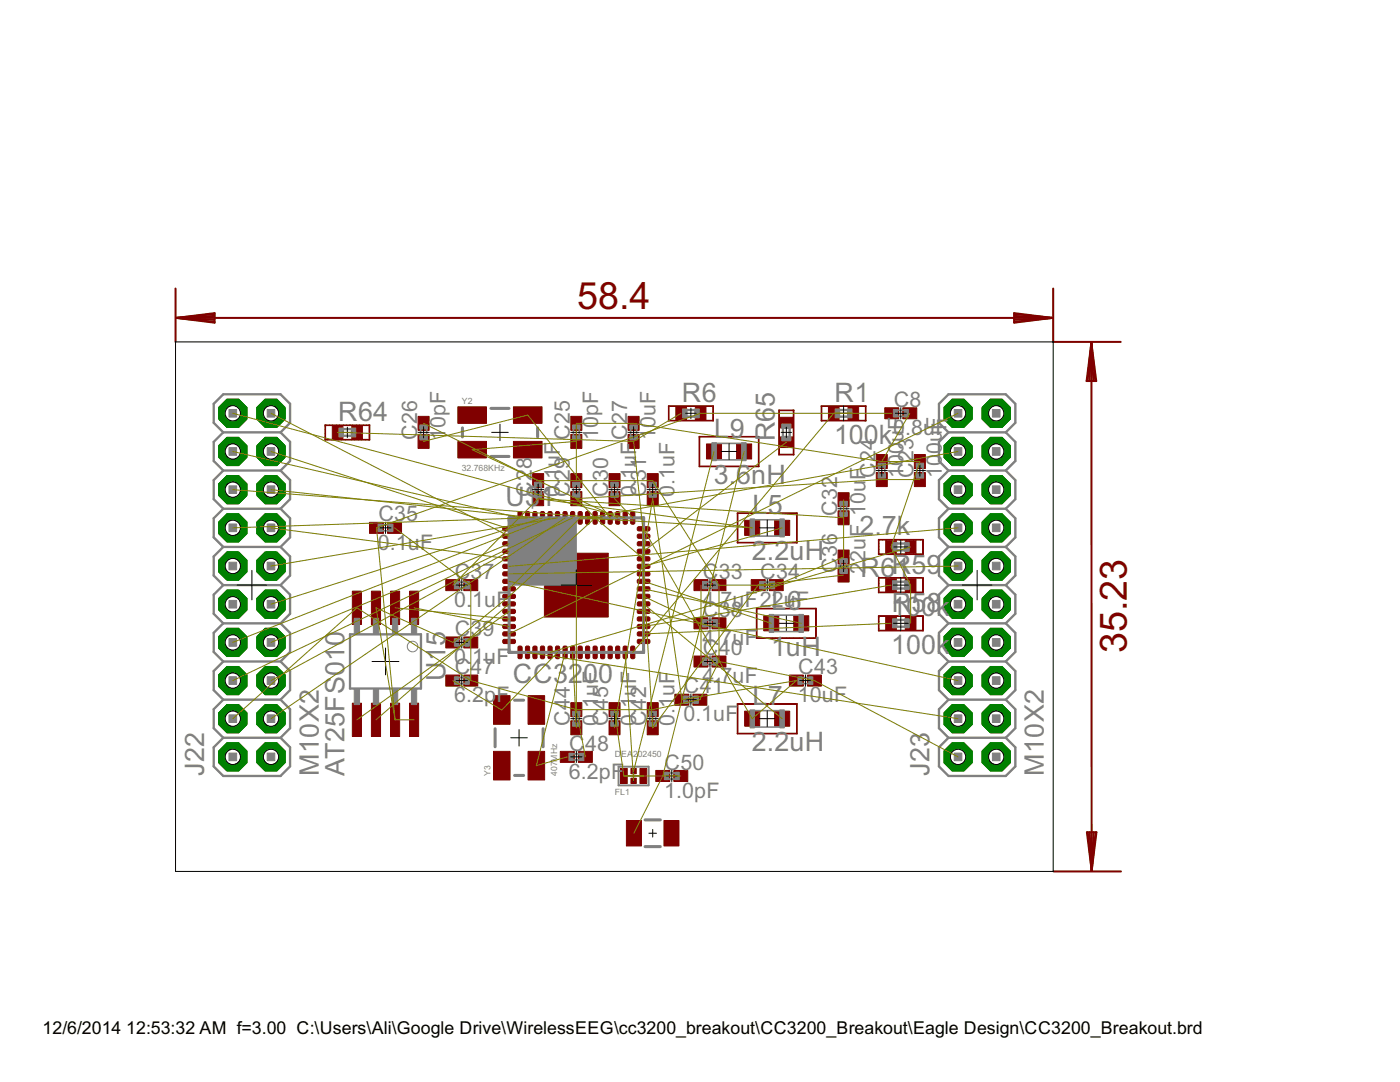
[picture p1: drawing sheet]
<svg xmlns="http://www.w3.org/2000/svg" width="279mm" height="216mm" viewBox="0 0 279 216" stroke-linecap="round" stroke-linejoin="round" font-family="sans-serif">
<circle cx="54.1" cy="151" r="3" fill="#008000" stroke="#008000" stroke-width=".2"/>
<circle cx="54.1" cy="151" r="1.52" fill="#fff" stroke="#000" stroke-width=".2"/>
<circle cx="46.5" cy="151" r="3" fill="#008000" stroke="#008000" stroke-width=".2"/>
<circle cx="46.5" cy="151" r="1.52" fill="#fff" stroke="#000" stroke-width=".2"/>
<circle cx="54.1" cy="143.4" r="3" fill="#008000" stroke="#008000" stroke-width=".2"/>
<circle cx="54.1" cy="143.4" r="1.52" fill="#fff" stroke="#000" stroke-width=".2"/>
<circle cx="46.5" cy="143.4" r="3" fill="#008000" stroke="#008000" stroke-width=".2"/>
<circle cx="46.5" cy="143.4" r="1.52" fill="#fff" stroke="#000" stroke-width=".2"/>
<circle cx="54.1" cy="135.8" r="3" fill="#008000" stroke="#008000" stroke-width=".2"/>
<circle cx="54.1" cy="135.8" r="1.52" fill="#fff" stroke="#000" stroke-width=".2"/>
<circle cx="46.5" cy="135.8" r="3" fill="#008000" stroke="#008000" stroke-width=".2"/>
<circle cx="46.5" cy="135.8" r="1.52" fill="#fff" stroke="#000" stroke-width=".2"/>
<circle cx="54.1" cy="128.2" r="3" fill="#008000" stroke="#008000" stroke-width=".2"/>
<circle cx="54.1" cy="128.2" r="1.52" fill="#fff" stroke="#000" stroke-width=".2"/>
<circle cx="46.5" cy="128.2" r="3" fill="#008000" stroke="#008000" stroke-width=".2"/>
<circle cx="46.5" cy="128.2" r="1.52" fill="#fff" stroke="#000" stroke-width=".2"/>
<circle cx="54.1" cy="120.6" r="3" fill="#008000" stroke="#008000" stroke-width=".2"/>
<circle cx="54.1" cy="120.6" r="1.52" fill="#fff" stroke="#000" stroke-width=".2"/>
<circle cx="46.5" cy="120.6" r="3" fill="#008000" stroke="#008000" stroke-width=".2"/>
<circle cx="46.5" cy="120.6" r="1.52" fill="#fff" stroke="#000" stroke-width=".2"/>
<circle cx="54.1" cy="112.9" r="3" fill="#008000" stroke="#008000" stroke-width=".2"/>
<circle cx="54.1" cy="112.9" r="1.52" fill="#fff" stroke="#000" stroke-width=".2"/>
<circle cx="46.5" cy="112.9" r="3" fill="#008000" stroke="#008000" stroke-width=".2"/>
<circle cx="46.5" cy="112.9" r="1.52" fill="#fff" stroke="#000" stroke-width=".2"/>
<circle cx="54.1" cy="105.3" r="3" fill="#008000" stroke="#008000" stroke-width=".2"/>
<circle cx="54.1" cy="105.3" r="1.52" fill="#fff" stroke="#000" stroke-width=".2"/>
<circle cx="46.5" cy="105.3" r="3" fill="#008000" stroke="#008000" stroke-width=".2"/>
<circle cx="46.5" cy="105.3" r="1.52" fill="#fff" stroke="#000" stroke-width=".2"/>
<circle cx="54.1" cy="97.7" r="3" fill="#008000" stroke="#008000" stroke-width=".2"/>
<circle cx="54.1" cy="97.7" r="1.52" fill="#fff" stroke="#000" stroke-width=".2"/>
<circle cx="46.5" cy="97.7" r="3" fill="#008000" stroke="#008000" stroke-width=".2"/>
<circle cx="46.5" cy="97.7" r="1.52" fill="#fff" stroke="#000" stroke-width=".2"/>
<circle cx="54.1" cy="90.1" r="3" fill="#008000" stroke="#008000" stroke-width=".2"/>
<circle cx="54.1" cy="90.1" r="1.52" fill="#fff" stroke="#000" stroke-width=".2"/>
<circle cx="46.5" cy="90.1" r="3" fill="#008000" stroke="#008000" stroke-width=".2"/>
<circle cx="46.5" cy="90.1" r="1.52" fill="#fff" stroke="#000" stroke-width=".2"/>
<circle cx="54.1" cy="82.5" r="3" fill="#008000" stroke="#008000" stroke-width=".2"/>
<circle cx="54.1" cy="82.5" r="1.52" fill="#fff" stroke="#000" stroke-width=".2"/>
<circle cx="46.5" cy="82.5" r="3" fill="#008000" stroke="#008000" stroke-width=".2"/>
<circle cx="46.5" cy="82.5" r="1.52" fill="#fff" stroke="#000" stroke-width=".2"/>
<circle cx="198.8" cy="151" r="3" fill="#008000" stroke="#008000" stroke-width=".2"/>
<circle cx="198.8" cy="151" r="1.52" fill="#fff" stroke="#000" stroke-width=".2"/>
<circle cx="191.2" cy="151" r="3" fill="#008000" stroke="#008000" stroke-width=".2"/>
<circle cx="191.2" cy="151" r="1.52" fill="#fff" stroke="#000" stroke-width=".2"/>
<circle cx="198.8" cy="143.4" r="3" fill="#008000" stroke="#008000" stroke-width=".2"/>
<circle cx="198.8" cy="143.4" r="1.52" fill="#fff" stroke="#000" stroke-width=".2"/>
<circle cx="191.2" cy="143.4" r="3" fill="#008000" stroke="#008000" stroke-width=".2"/>
<circle cx="191.2" cy="143.4" r="1.52" fill="#fff" stroke="#000" stroke-width=".2"/>
<circle cx="198.8" cy="135.8" r="3" fill="#008000" stroke="#008000" stroke-width=".2"/>
<circle cx="198.8" cy="135.8" r="1.52" fill="#fff" stroke="#000" stroke-width=".2"/>
<circle cx="191.2" cy="135.8" r="3" fill="#008000" stroke="#008000" stroke-width=".2"/>
<circle cx="191.2" cy="135.8" r="1.52" fill="#fff" stroke="#000" stroke-width=".2"/>
<circle cx="198.8" cy="128.2" r="3" fill="#008000" stroke="#008000" stroke-width=".2"/>
<circle cx="198.8" cy="128.2" r="1.52" fill="#fff" stroke="#000" stroke-width=".2"/>
<circle cx="191.2" cy="128.2" r="3" fill="#008000" stroke="#008000" stroke-width=".2"/>
<circle cx="191.2" cy="128.2" r="1.52" fill="#fff" stroke="#000" stroke-width=".2"/>
<circle cx="198.8" cy="120.6" r="3" fill="#008000" stroke="#008000" stroke-width=".2"/>
<circle cx="198.8" cy="120.6" r="1.52" fill="#fff" stroke="#000" stroke-width=".2"/>
<circle cx="191.2" cy="120.6" r="3" fill="#008000" stroke="#008000" stroke-width=".2"/>
<circle cx="191.2" cy="120.6" r="1.52" fill="#fff" stroke="#000" stroke-width=".2"/>
<circle cx="198.8" cy="112.9" r="3" fill="#008000" stroke="#008000" stroke-width=".2"/>
<circle cx="198.8" cy="112.9" r="1.52" fill="#fff" stroke="#000" stroke-width=".2"/>
<circle cx="191.2" cy="112.9" r="3" fill="#008000" stroke="#008000" stroke-width=".2"/>
<circle cx="191.2" cy="112.9" r="1.52" fill="#fff" stroke="#000" stroke-width=".2"/>
<circle cx="198.8" cy="105.3" r="3" fill="#008000" stroke="#008000" stroke-width=".2"/>
<circle cx="198.8" cy="105.3" r="1.52" fill="#fff" stroke="#000" stroke-width=".2"/>
<circle cx="191.2" cy="105.3" r="3" fill="#008000" stroke="#008000" stroke-width=".2"/>
<circle cx="191.2" cy="105.3" r="1.52" fill="#fff" stroke="#000" stroke-width=".2"/>
<circle cx="198.8" cy="97.7" r="3" fill="#008000" stroke="#008000" stroke-width=".2"/>
<circle cx="198.8" cy="97.7" r="1.52" fill="#fff" stroke="#000" stroke-width=".2"/>
<circle cx="191.2" cy="97.7" r="3" fill="#008000" stroke="#008000" stroke-width=".2"/>
<circle cx="191.2" cy="97.7" r="1.52" fill="#fff" stroke="#000" stroke-width=".2"/>
<circle cx="198.8" cy="90.1" r="3" fill="#008000" stroke="#008000" stroke-width=".2"/>
<circle cx="198.8" cy="90.1" r="1.52" fill="#fff" stroke="#000" stroke-width=".2"/>
<circle cx="191.2" cy="90.1" r="3" fill="#008000" stroke="#008000" stroke-width=".2"/>
<circle cx="191.2" cy="90.1" r="1.52" fill="#fff" stroke="#000" stroke-width=".2"/>
<circle cx="198.8" cy="82.5" r="3" fill="#008000" stroke="#008000" stroke-width=".2"/>
<circle cx="198.8" cy="82.5" r="1.52" fill="#fff" stroke="#000" stroke-width=".2"/>
<circle cx="191.2" cy="82.5" r="3" fill="#008000" stroke="#008000" stroke-width=".2"/>
<circle cx="191.2" cy="82.5" r="1.52" fill="#fff" stroke="#000" stroke-width=".2"/>
<g fill="none" stroke="#800000" stroke-width=".4">
<path d="M35 57.6v10.6M210.2 57.6v10.6h13.5M35.2 63.4h174.8M35.2 63.4l7.6-.9v1.9zM35.2 63.4l7.6 .4M35.2 63.4l7.6 .8M42.8 63l-7.6 .4M42.8 62.7l-7.6 .7M202.4 62.5l7.6 .9-7.6 1zM202.4 63l7.6 .4M202.4 62.7l7.6 .7M210 63.4l-7.6 .4"/>
<path d="M210 63.4l-7.6 .8M217.8 68.4l.1 105.3M217.8 68.4l1 7.6h-1.9zM217.8 68.4l.4 7.6M217.8 68.4l-.4 7.6M217.8 68.4l.8 7.6M217.8 68.4l-.8 7.6M210.2 173.9h13.5M216.9 166.1h1.9l-.9 7.6zM217.1 166.1l.8 7.6M217.5 166.1l.4 7.6M218.2 166.1l-.3 7.6"/>
<path d="M218.7 166.1l-.8 7.6"/>
</g>
<g fill="#800000" stroke="#800000" stroke-width=".2">
<path d="M123.8 153.3h1.4v3h-1.4z"/>
<path d="M125.9 153.3h1.1v1.1h-1.1z"/>
<path d="M125.9 155.3h1.1v1h-1.1z"/>
<path d="M127.7 153.3h1.4v3h-1.4z"/>
<path d="M138.5 130.9h2.8v2.2h-2.8z"/>
<path d="M142.1 130.9h2.8v2.2h-2.8z"/>
<path d="M134.7 138.5h2.8v2.2h-2.8z"/>
<path d="M138.3 138.5h2.8v2.2h-2.8z"/>
<path d="M129.2 98.1h2.2v2.8h-2.2z"/>
<path d="M129.2 94.5h2.2v2.8h-2.2z"/>
<path d="M73.7 104.2h2.8v2.2h-2.8z"/>
<path d="M77.3 104.2h2.8v2.2h-2.8z"/>
<path d="M157.5 134.7h2.8v2.2h-2.8z"/>
<path d="M161.1 134.7h2.8v2.2h-2.8z"/>
<path d="M121.5 143.8h2.2v2.8h-2.2z"/>
<path d="M121.5 140.2h2.2v2.8h-2.2z"/>
<path d="M149.9 115.7h2.8v2.2h-2.8z"/>
<path d="M153.5 115.7h2.8v2.2h-2.8z"/>
<path d="M167.3 113.3h2.2v2.8h-2.2z"/>
<path d="M167.3 109.7h2.2v2.8h-2.2z"/>
<path d="M129.2 143.8h2.2v2.8h-2.2z"/>
<path d="M129.2 140.2h2.2v2.8h-2.2z"/>
<path d="M167.3 101.9h2.2v2.8h-2.2z"/>
<path d="M167.3 98.3h2.2v2.8h-2.2z"/>
<path d="M89 115.7h2.8v2.2h-2.8z"/>
<path d="M92.6 115.7h2.8v2.2h-2.8z"/>
<path d="M138.5 123.3h2.8v2.2h-2.8z"/>
<path d="M142.1 123.3h2.8v2.2h-2.8z"/>
<path d="M106.3 98.1h2.2v2.8h-2.2z"/>
<path d="M106.3 94.5h2.2v2.8h-2.2z"/>
<path d="M125.3 86.7h2.3v2.8h-2.3z"/>
<path d="M125.3 83.1h2.3v2.8h-2.3z"/>
<path d="M113.9 143.8h2.2v2.8h-2.2z"/>
<path d="M113.9 140.2h2.2v2.8h-2.2z"/>
<path d="M121.5 98.1h2.2v2.8h-2.2z"/>
<path d="M121.5 94.5h2.2v2.8h-2.2z"/>
<path d="M83.4 86.7h2.2v2.8h-2.2z"/>
<path d="M83.4 83.1h2.2v2.8h-2.2z"/>
<path d="M113.9 86.7h2.2v2.8h-2.2z"/>
<path d="M113.9 83.1h2.2v2.8h-2.2z"/>
<path d="M89 134.7h2.8v2.2h-2.8z"/>
<path d="M92.6 134.7h2.8v2.2h-2.8z"/>
<path d="M111.8 149.9h2.8v2.2h-2.8z"/>
<path d="M115.4 149.9h2.8v2.2h-2.8z"/>
<path d="M138.5 115.7h2.8v2.2h-2.8z"/>
<path d="M142.1 115.7h2.8v2.2h-2.8z"/>
<path d="M113.9 98.1h2.2v2.8h-2.2z"/>
<path d="M113.9 94.5h2.2v2.8h-2.2z"/>
<path d="M89 127.1h2.8v2.2h-2.8z"/>
<path d="M92.6 127.1h2.8v2.2h-2.8z"/>
<path d="M182.5 94.3h2.2v2.8h-2.2z"/>
<path d="M182.5 90.7h2.2v2.8h-2.2z"/>
<path d="M174.9 94.3h2.2v2.8h-2.2z"/>
<path d="M174.9 90.7h2.2v2.8h-2.2z"/>
<path d="M176.6 81.4h2.8v2.2h-2.8z"/>
<path d="M180.2 81.4h2.8v2.2h-2.8z"/>
<path d="M130.9 153.7h2.8v2.2h-2.8z"/>
<path d="M134.5 153.7h2.8v2.2h-2.8z"/>
<path d="M148.6 141.9h3v3h-3z"/>
<path d="M154.6 141.9h3v3h-3z"/>
<path d="M152.4 122.9h3v3h-3z"/>
<path d="M158.4 122.9h3v3h-3z"/>
<path d="M148.6 103.8h3v3h-3z"/>
<path d="M154.6 103.8h3v3h-3z"/>
<path d="M141 88.6h3v3h-3z"/>
<path d="M147 88.6h3v3h-3z"/>
<path d="M165.3 81.1h2.1v2.7h-2.1z"/>
<path d="M169.2 81.1h2.2v2.7h-2.2z"/>
<path d="M180.7 107.8h2.1v2.7h-2.1z"/>
<path d="M176.8 107.8h2.1v2.7h-2.1z"/>
<path d="M66.3 84.9h2.1v2.7h-2.1z"/>
<path d="M70.2 84.9h2.1v2.7h-2.1z"/>
<path d="M134.9 81.1h2.1v2.7h-2.1z"/>
<path d="M138.8 81.1h2.1v2.7h-2.1z"/>
<path d="M155.6 87.2h2.7v2.1h-2.7z"/>
<path d="M155.6 83.3h2.7v2.1h-2.7z"/>
<path d="M176.8 123h2.1v2.7h-2.1z"/>
<path d="M180.7 123h2.1v2.7h-2.1z"/>
<path d="M176.8 115.4h2.1v2.7h-2.1z"/>
<path d="M180.7 115.4h2.1v2.7h-2.1z"/>
<path d="M108.6 110.4h12.8v12.7h-12.8z"/>
<path d="M81.7 118h1.8v6.6h-1.8z"/>
<path d="M81.7 140.3h1.8v6.7h-1.8z"/>
<path d="M77.9 118h1.9v6.6h-1.9z"/>
<path d="M74.1 118h1.8v6.6h-1.8z"/>
<path d="M77.9 140.3h1.9v6.7h-1.9z"/>
<path d="M74.1 140.3h1.8v6.7h-1.8z"/>
<path d="M70.3 118h1.8v6.6h-1.8z"/>
<path d="M70.3 140.3h1.8v6.7h-1.8z"/>
<path d="M125 163.7h3v5.1h-3z"/>
<path d="M132.5 163.7h3v5.1h-3z"/>
<path d="M91.4 88.1h5.7v3.3h-5.7z"/>
<path d="M102.5 81.2h5.7v3.3h-5.7z"/>
<path d="M91.4 81.2h5.7v3.3h-5.7z"/>
<path d="M102.5 88.1h5.7v3.3h-5.7z"/>
<path d="M105.4 149.9h3.3v5.7h-3.3z"/>
<path d="M98.5 138.8h3.3v5.7h-3.3z"/>
<path d="M98.5 149.9h3.3v5.7h-3.3z"/>
<path d="M105.4 138.8h3.3v5.7h-3.3z"/>
</g>
<g fill="#800000" stroke="#800000" stroke-width=".2">
<path d="M100.5 105.1h2.1a.44 .44 0 0 1 .3 .4 .44 .44 0 0 1-.3 .4h-2a.47 .47 0 0 1-.1-.8z" fill-rule="evenodd"/>
<path d="M100.5 106.6h2.1a.44 .44 0 0 1 .3 .4 .44 .44 0 0 1-.3 .4h-2a.47 .47 0 0 1-.1-.8z" fill-rule="evenodd"/>
<path d="M100.5 108.1h2.1a.44 .44 0 0 1 .3 .4 .44 .44 0 0 1-.3 .4h-2a.47 .47 0 0 1-.1-.8z" fill-rule="evenodd"/>
<path d="M100.5 109.6h2.1a.44 .44 0 0 1 .3 .4 .44 .44 0 0 1-.3 .4h-2a.47 .47 0 0 1-.1-.8z" fill-rule="evenodd"/>
<path d="M100.5 111.1h2.1a.44 .44 0 0 1 .3 .4 .44 .44 0 0 1-.3 .4h-2a.47 .47 0 0 1-.1-.8z" fill-rule="evenodd"/>
<path d="M100.5 112.6h2.1a.44 .44 0 0 1 .3 .4 .44 .44 0 0 1-.3 .4h-2a.47 .47 0 0 1-.1-.8z" fill-rule="evenodd"/>
<path d="M100.5 114.1h2.1a.44 .44 0 0 1 .3 .4 .44 .44 0 0 1-.3 .4h-2a.47 .47 0 0 1-.1-.8z" fill-rule="evenodd"/>
<path d="M100.5 115.6h2.1a.44 .44 0 0 1 .3 .4 .44 .44 0 0 1-.3 .4h-2a.47 .47 0 0 1-.1-.8z" fill-rule="evenodd"/>
<path d="M100.5 117.1h2.1a.44 .44 0 0 1 .3 .4 .44 .44 0 0 1-.3 .4h-2a.47 .47 0 0 1-.1-.8z" fill-rule="evenodd"/>
<path d="M100.5 118.6h2.1a.44 .44 0 0 1 .3 .4 .44 .44 0 0 1-.3 .4h-2a.47 .47 0 0 1-.1-.8z" fill-rule="evenodd"/>
<path d="M100.5 120.1h2.1a.44 .44 0 0 1 .3 .4 .44 .44 0 0 1-.3 .4h-2a.47 .47 0 0 1-.1-.8z" fill-rule="evenodd"/>
<path d="M100.5 121.6h2.1a.44 .44 0 0 1 .3 .4 .44 .44 0 0 1-.3 .4h-2a.47 .47 0 0 1-.1-.8z" fill-rule="evenodd"/>
<path d="M100.5 123.1h2.1a.44 .44 0 0 1 .3 .4 .44 .44 0 0 1-.3 .4h-2a.47 .47 0 0 1-.1-.8z" fill-rule="evenodd"/>
<path d="M100.5 124.6h2.1a.44 .44 0 0 1 .3 .4 .44 .44 0 0 1-.3 .4h-2a.47 .47 0 0 1-.1-.8z" fill-rule="evenodd"/>
<path d="M100.5 126.1h2.1a.44 .44 0 0 1 .3 .4 .44 .44 0 0 1-.3 .4h-2a.47 .47 0 0 1-.1-.8z" fill-rule="evenodd"/>
<path d="M100.5 127.6h2.1a.44 .44 0 0 1 .3 .4 .44 .44 0 0 1-.3 .4h-2a.47 .47 0 0 1-.1-.8z" fill-rule="evenodd"/>
<path d="M103.4 129.1l.3-.2a.38 .38 0 0 1 .5 .3v1.9a.44 .44 0 0 1-.4 .4 .44 .44 0 0 1-.4-.4z" fill-rule="evenodd"/>
<path d="M104.9 129.1l.3-.2a.38 .38 0 0 1 .5 .3v1.9a.44 .44 0 0 1-.4 .4 .44 .44 0 0 1-.4-.4z" fill-rule="evenodd"/>
<path d="M106.4 129.1l.3-.2a.38 .38 0 0 1 .5 .3v1.9a.44 .44 0 0 1-.4 .4 .44 .44 0 0 1-.5-.4z" fill-rule="evenodd"/>
<path d="M107.9 129.1l.3-.2a.38 .38 0 0 1 .5 .3v1.9a.44 .44 0 0 1-.4 .4 .44 .44 0 0 1-.5-.4z" fill-rule="evenodd"/>
<path d="M109.4 129.1l.3-.2a.38 .38 0 0 1 .5 .3v1.9a.44 .44 0 0 1-.4 .4 .44 .44 0 0 1-.5-.4z" fill-rule="evenodd"/>
<path d="M110.9 129.1l.3-.2a.38 .38 0 0 1 .5 .3v1.9a.44 .44 0 0 1-.4 .4 .44 .44 0 0 1-.5-.4z" fill-rule="evenodd"/>
<path d="M112.4 129.1l.3-.2a.38 .38 0 0 1 .5 .3v1.9a.44 .44 0 0 1-.4 .4 .44 .44 0 0 1-.4-.4z" fill-rule="evenodd"/>
<path d="M113.9 129.1l.3-.2a.38 .38 0 0 1 .5 .3v1.9a.44 .44 0 0 1-.4 .4 .44 .44 0 0 1-.4-.4z" fill-rule="evenodd"/>
<path d="M115.4 129.1l.3-.2a.38 .38 0 0 1 .5 .3v1.9a.44 .44 0 0 1-.4 .4 .44 .44 0 0 1-.4-.4z" fill-rule="evenodd"/>
<path d="M116.9 129.1l.3-.2a.38 .38 0 0 1 .5 .3v1.9a.44 .44 0 0 1-.4 .4 .44 .44 0 0 1-.5-.4z" fill-rule="evenodd"/>
<path d="M118.4 129.1l.3-.2a.38 .38 0 0 1 .5 .3v1.9a.44 .44 0 0 1-.4 .4 .44 .44 0 0 1-.5-.4z" fill-rule="evenodd"/>
<path d="M119.9 129.1l.3-.2a.38 .38 0 0 1 .5 .3v1.9a.44 .44 0 0 1-.4 .4 .44 .44 0 0 1-.5-.4z" fill-rule="evenodd"/>
<path d="M121.4 129.1l.3-.2a.38 .38 0 0 1 .5 .3v1.9a.44 .44 0 0 1-.4 .4 .44 .44 0 0 1-.5-.4z" fill-rule="evenodd"/>
<path d="M122.9 129.1l.3-.2a.38 .38 0 0 1 .5 .3v1.9a.44 .44 0 0 1-.4 .4 .44 .44 0 0 1-.4-.4z" fill-rule="evenodd"/>
<path d="M124.4 129.1l.3-.2a.38 .38 0 0 1 .5 .3v1.9a.44 .44 0 0 1-.4 .4 .44 .44 0 0 1-.4-.4z" fill-rule="evenodd"/>
<path d="M125.9 129.1l.3-.2a.38 .38 0 0 1 .5 .3v1.9a.44 .44 0 0 1-.4 .4 .44 .44 0 0 1-.4-.4z" fill-rule="evenodd"/>
<path d="M127.3 127.6h2.1a.44 .44 0 0 1 .3 .4 .44 .44 0 0 1-.3 .4h-1.9a.47 .47 0 0 1-.2-.8z" fill-rule="evenodd"/>
<path d="M127.3 126.1h2.1a.44 .44 0 0 1 .3 .4 .44 .44 0 0 1-.3 .4h-1.9a.47 .47 0 0 1-.2-.8z" fill-rule="evenodd"/>
<path d="M127.3 124.6h2.1a.44 .44 0 0 1 .3 .4 .44 .44 0 0 1-.3 .4h-1.9a.47 .47 0 0 1-.2-.8z" fill-rule="evenodd"/>
<path d="M127.3 123.1h2.1a.44 .44 0 0 1 .3 .4 .44 .44 0 0 1-.3 .4h-1.9a.47 .47 0 0 1-.2-.8z" fill-rule="evenodd"/>
<path d="M127.3 121.6h2.1a.44 .44 0 0 1 .3 .4 .44 .44 0 0 1-.3 .4h-1.9a.47 .47 0 0 1-.2-.8z" fill-rule="evenodd"/>
<path d="M127.3 120.1h2.1a.44 .44 0 0 1 .3 .4 .44 .44 0 0 1-.3 .4h-1.9a.47 .47 0 0 1-.2-.8z" fill-rule="evenodd"/>
<path d="M127.3 118.6h2.1a.44 .44 0 0 1 .3 .4 .44 .44 0 0 1-.3 .4h-1.9a.47 .47 0 0 1-.2-.8z" fill-rule="evenodd"/>
<path d="M127.3 117.1h2.1a.44 .44 0 0 1 .3 .4 .44 .44 0 0 1-.3 .4h-1.9a.47 .47 0 0 1-.2-.8z" fill-rule="evenodd"/>
<path d="M127.3 115.6h2.1a.44 .44 0 0 1 .3 .4 .44 .44 0 0 1-.3 .4h-1.9a.47 .47 0 0 1-.2-.8z" fill-rule="evenodd"/>
<path d="M127.3 114.1h2.1a.44 .44 0 0 1 .3 .4 .44 .44 0 0 1-.3 .4h-1.9a.47 .47 0 0 1-.2-.8z" fill-rule="evenodd"/>
<path d="M127.3 112.6h2.1a.44 .44 0 0 1 .3 .4 .44 .44 0 0 1-.3 .4h-1.9a.47 .47 0 0 1-.2-.8z" fill-rule="evenodd"/>
<path d="M127.3 111.1h2.1a.44 .44 0 0 1 .3 .4 .44 .44 0 0 1-.3 .4h-1.9a.47 .47 0 0 1-.2-.8z" fill-rule="evenodd"/>
<path d="M127.3 109.6h2.1a.44 .44 0 0 1 .3 .4 .44 .44 0 0 1-.3 .4h-1.9a.47 .47 0 0 1-.2-.8z" fill-rule="evenodd"/>
<path d="M127.3 108.1h2.1a.44 .44 0 0 1 .3 .4 .44 .44 0 0 1-.3 .4h-1.9a.47 .47 0 0 1-.2-.8z" fill-rule="evenodd"/>
<path d="M127.3 106.6h2.1a.44 .44 0 0 1 .3 .4 .44 .44 0 0 1-.3 .4h-1.9a.47 .47 0 0 1-.2-.8z" fill-rule="evenodd"/>
<path d="M127.3 105.1h2.1a.44 .44 0 0 1 .3 .4 .44 .44 0 0 1-.3 .4h-1.9a.47 .47 0 0 1-.2-.8z" fill-rule="evenodd"/>
<path d="M125.9 102.2l.3-.1a.38 .38 0 0 1 .5 .3v1.9a.44 .44 0 0 1-.4 .3 .44 .44 0 0 1-.4-.3z" fill-rule="evenodd"/>
<path d="M124.4 102.2l.3-.1a.38 .38 0 0 1 .5 .3v1.9a.44 .44 0 0 1-.4 .3 .44 .44 0 0 1-.4-.3z" fill-rule="evenodd"/>
<path d="M122.9 102.2l.3-.1a.38 .38 0 0 1 .5 .3v1.9a.44 .44 0 0 1-.4 .3 .44 .44 0 0 1-.4-.3z" fill-rule="evenodd"/>
<path d="M121.4 102.2l.3-.1a.38 .38 0 0 1 .5 .3v1.9a.44 .44 0 0 1-.4 .3 .44 .44 0 0 1-.5-.3z" fill-rule="evenodd"/>
<path d="M119.9 102.2l.3-.1a.38 .38 0 0 1 .5 .3v1.9a.44 .44 0 0 1-.4 .3 .44 .44 0 0 1-.5-.3z" fill-rule="evenodd"/>
<path d="M118.4 102.2l.3-.1a.38 .38 0 0 1 .5 .3v1.9a.44 .44 0 0 1-.4 .3 .44 .44 0 0 1-.5-.3z" fill-rule="evenodd"/>
<path d="M116.9 102.2l.3-.1a.38 .38 0 0 1 .5 .3v1.9a.44 .44 0 0 1-.4 .3 .44 .44 0 0 1-.5-.3z" fill-rule="evenodd"/>
<path d="M115.4 102.2l.3-.1a.38 .38 0 0 1 .5 .3v1.9a.44 .44 0 0 1-.4 .3 .44 .44 0 0 1-.4-.3z" fill-rule="evenodd"/>
<path d="M113.9 102.2l.3-.1a.38 .38 0 0 1 .5 .3v1.9a.44 .44 0 0 1-.4 .3 .44 .44 0 0 1-.4-.3z" fill-rule="evenodd"/>
<path d="M112.4 102.2l.3-.1a.38 .38 0 0 1 .5 .3v1.9a.44 .44 0 0 1-.4 .3 .44 .44 0 0 1-.4-.3z" fill-rule="evenodd"/>
<path d="M110.9 102.2l.3-.1a.38 .38 0 0 1 .5 .3v1.9a.44 .44 0 0 1-.4 .3 .44 .44 0 0 1-.5-.3z" fill-rule="evenodd"/>
<path d="M109.4 102.2l.3-.1a.38 .38 0 0 1 .5 .3v1.9a.44 .44 0 0 1-.4 .3 .44 .44 0 0 1-.5-.3z" fill-rule="evenodd"/>
<path d="M107.9 102.2l.3-.1a.38 .38 0 0 1 .5 .3v1.9a.44 .44 0 0 1-.4 .3 .44 .44 0 0 1-.5-.3z" fill-rule="evenodd"/>
<path d="M106.4 102.2l.3-.1a.38 .38 0 0 1 .5 .3v1.9a.44 .44 0 0 1-.4 .3 .44 .44 0 0 1-.5-.3z" fill-rule="evenodd"/>
<path d="M104.9 102.2l.3-.1a.38 .38 0 0 1 .5 .3v1.9a.44 .44 0 0 1-.4 .3 .44 .44 0 0 1-.4-.3z" fill-rule="evenodd"/>
<path d="M103.4 102.2l.3-.1a.38 .38 0 0 1 .5 .3v1.9a.44 .44 0 0 1-.4 .3 .44 .44 0 0 1-.4-.3z" fill-rule="evenodd"/>
</g>
<circle cx="54.1" cy="151" r="3" fill="#008000" stroke="#008000" stroke-width=".2"/>
<circle cx="54.1" cy="151" r="1.52" fill="#fff" stroke="#000" stroke-width=".2"/>
<circle cx="46.5" cy="151" r="3" fill="#008000" stroke="#008000" stroke-width=".2"/>
<circle cx="46.5" cy="151" r="1.52" fill="#fff" stroke="#000" stroke-width=".2"/>
<circle cx="54.1" cy="143.4" r="3" fill="#008000" stroke="#008000" stroke-width=".2"/>
<circle cx="54.1" cy="143.4" r="1.52" fill="#fff" stroke="#000" stroke-width=".2"/>
<circle cx="46.5" cy="143.4" r="3" fill="#008000" stroke="#008000" stroke-width=".2"/>
<circle cx="46.5" cy="143.4" r="1.52" fill="#fff" stroke="#000" stroke-width=".2"/>
<circle cx="54.1" cy="135.8" r="3" fill="#008000" stroke="#008000" stroke-width=".2"/>
<circle cx="54.1" cy="135.8" r="1.52" fill="#fff" stroke="#000" stroke-width=".2"/>
<circle cx="46.5" cy="135.8" r="3" fill="#008000" stroke="#008000" stroke-width=".2"/>
<circle cx="46.5" cy="135.8" r="1.52" fill="#fff" stroke="#000" stroke-width=".2"/>
<circle cx="54.1" cy="128.2" r="3" fill="#008000" stroke="#008000" stroke-width=".2"/>
<circle cx="54.1" cy="128.2" r="1.52" fill="#fff" stroke="#000" stroke-width=".2"/>
<circle cx="46.5" cy="128.2" r="3" fill="#008000" stroke="#008000" stroke-width=".2"/>
<circle cx="46.5" cy="128.2" r="1.52" fill="#fff" stroke="#000" stroke-width=".2"/>
<circle cx="54.1" cy="120.6" r="3" fill="#008000" stroke="#008000" stroke-width=".2"/>
<circle cx="54.1" cy="120.6" r="1.52" fill="#fff" stroke="#000" stroke-width=".2"/>
<circle cx="46.5" cy="120.6" r="3" fill="#008000" stroke="#008000" stroke-width=".2"/>
<circle cx="46.5" cy="120.6" r="1.52" fill="#fff" stroke="#000" stroke-width=".2"/>
<circle cx="54.1" cy="112.9" r="3" fill="#008000" stroke="#008000" stroke-width=".2"/>
<circle cx="54.1" cy="112.9" r="1.52" fill="#fff" stroke="#000" stroke-width=".2"/>
<circle cx="46.5" cy="112.9" r="3" fill="#008000" stroke="#008000" stroke-width=".2"/>
<circle cx="46.5" cy="112.9" r="1.52" fill="#fff" stroke="#000" stroke-width=".2"/>
<circle cx="54.1" cy="105.3" r="3" fill="#008000" stroke="#008000" stroke-width=".2"/>
<circle cx="54.1" cy="105.3" r="1.52" fill="#fff" stroke="#000" stroke-width=".2"/>
<circle cx="46.5" cy="105.3" r="3" fill="#008000" stroke="#008000" stroke-width=".2"/>
<circle cx="46.5" cy="105.3" r="1.52" fill="#fff" stroke="#000" stroke-width=".2"/>
<circle cx="54.1" cy="97.7" r="3" fill="#008000" stroke="#008000" stroke-width=".2"/>
<circle cx="54.1" cy="97.7" r="1.52" fill="#fff" stroke="#000" stroke-width=".2"/>
<circle cx="46.5" cy="97.7" r="3" fill="#008000" stroke="#008000" stroke-width=".2"/>
<circle cx="46.5" cy="97.7" r="1.52" fill="#fff" stroke="#000" stroke-width=".2"/>
<circle cx="54.1" cy="90.1" r="3" fill="#008000" stroke="#008000" stroke-width=".2"/>
<circle cx="54.1" cy="90.1" r="1.52" fill="#fff" stroke="#000" stroke-width=".2"/>
<circle cx="46.5" cy="90.1" r="3" fill="#008000" stroke="#008000" stroke-width=".2"/>
<circle cx="46.5" cy="90.1" r="1.52" fill="#fff" stroke="#000" stroke-width=".2"/>
<circle cx="54.1" cy="82.5" r="3" fill="#008000" stroke="#008000" stroke-width=".2"/>
<circle cx="54.1" cy="82.5" r="1.52" fill="#fff" stroke="#000" stroke-width=".2"/>
<circle cx="46.5" cy="82.5" r="3" fill="#008000" stroke="#008000" stroke-width=".2"/>
<circle cx="46.5" cy="82.5" r="1.52" fill="#fff" stroke="#000" stroke-width=".2"/>
<circle cx="198.8" cy="151" r="3" fill="#008000" stroke="#008000" stroke-width=".2"/>
<circle cx="198.8" cy="151" r="1.52" fill="#fff" stroke="#000" stroke-width=".2"/>
<circle cx="191.2" cy="151" r="3" fill="#008000" stroke="#008000" stroke-width=".2"/>
<circle cx="191.2" cy="151" r="1.52" fill="#fff" stroke="#000" stroke-width=".2"/>
<circle cx="198.8" cy="143.4" r="3" fill="#008000" stroke="#008000" stroke-width=".2"/>
<circle cx="198.8" cy="143.4" r="1.52" fill="#fff" stroke="#000" stroke-width=".2"/>
<circle cx="191.2" cy="143.4" r="3" fill="#008000" stroke="#008000" stroke-width=".2"/>
<circle cx="191.2" cy="143.4" r="1.52" fill="#fff" stroke="#000" stroke-width=".2"/>
<circle cx="198.8" cy="135.8" r="3" fill="#008000" stroke="#008000" stroke-width=".2"/>
<circle cx="198.8" cy="135.8" r="1.52" fill="#fff" stroke="#000" stroke-width=".2"/>
<circle cx="191.2" cy="135.8" r="3" fill="#008000" stroke="#008000" stroke-width=".2"/>
<circle cx="191.2" cy="135.8" r="1.52" fill="#fff" stroke="#000" stroke-width=".2"/>
<circle cx="198.8" cy="128.2" r="3" fill="#008000" stroke="#008000" stroke-width=".2"/>
<circle cx="198.8" cy="128.2" r="1.52" fill="#fff" stroke="#000" stroke-width=".2"/>
<circle cx="191.2" cy="128.2" r="3" fill="#008000" stroke="#008000" stroke-width=".2"/>
<circle cx="191.2" cy="128.2" r="1.52" fill="#fff" stroke="#000" stroke-width=".2"/>
<circle cx="198.8" cy="120.6" r="3" fill="#008000" stroke="#008000" stroke-width=".2"/>
<circle cx="198.8" cy="120.6" r="1.52" fill="#fff" stroke="#000" stroke-width=".2"/>
<circle cx="191.2" cy="120.6" r="3" fill="#008000" stroke="#008000" stroke-width=".2"/>
<circle cx="191.2" cy="120.6" r="1.52" fill="#fff" stroke="#000" stroke-width=".2"/>
<circle cx="198.8" cy="112.9" r="3" fill="#008000" stroke="#008000" stroke-width=".2"/>
<circle cx="198.8" cy="112.9" r="1.52" fill="#fff" stroke="#000" stroke-width=".2"/>
<circle cx="191.2" cy="112.9" r="3" fill="#008000" stroke="#008000" stroke-width=".2"/>
<circle cx="191.2" cy="112.9" r="1.52" fill="#fff" stroke="#000" stroke-width=".2"/>
<circle cx="198.8" cy="105.3" r="3" fill="#008000" stroke="#008000" stroke-width=".2"/>
<circle cx="198.8" cy="105.3" r="1.52" fill="#fff" stroke="#000" stroke-width=".2"/>
<circle cx="191.2" cy="105.3" r="3" fill="#008000" stroke="#008000" stroke-width=".2"/>
<circle cx="191.2" cy="105.3" r="1.52" fill="#fff" stroke="#000" stroke-width=".2"/>
<circle cx="198.8" cy="97.7" r="3" fill="#008000" stroke="#008000" stroke-width=".2"/>
<circle cx="198.8" cy="97.7" r="1.52" fill="#fff" stroke="#000" stroke-width=".2"/>
<circle cx="191.2" cy="97.7" r="3" fill="#008000" stroke="#008000" stroke-width=".2"/>
<circle cx="191.2" cy="97.7" r="1.52" fill="#fff" stroke="#000" stroke-width=".2"/>
<circle cx="198.8" cy="90.1" r="3" fill="#008000" stroke="#008000" stroke-width=".2"/>
<circle cx="198.8" cy="90.1" r="1.52" fill="#fff" stroke="#000" stroke-width=".2"/>
<circle cx="191.2" cy="90.1" r="3" fill="#008000" stroke="#008000" stroke-width=".2"/>
<circle cx="191.2" cy="90.1" r="1.52" fill="#fff" stroke="#000" stroke-width=".2"/>
<circle cx="198.8" cy="82.5" r="3" fill="#008000" stroke="#008000" stroke-width=".2"/>
<circle cx="198.8" cy="82.5" r="1.52" fill="#fff" stroke="#000" stroke-width=".2"/>
<circle cx="191.2" cy="82.5" r="3" fill="#008000" stroke="#008000" stroke-width=".2"/>
<circle cx="191.2" cy="82.5" r="1.52" fill="#fff" stroke="#000" stroke-width=".2"/>
<g fill="#800000" stroke="#800000" stroke-width=".2">
<path d="M147.1 140.4h12v.1h-11.9z"/>
<path d="M147.2 146.3h11.9v.1l-11.9 .1z"/>
<path d="M147.1 140.4h.2l-.1 6.1-.1-.1z"/>
<path d="M159 140.4h.1v6.1l-.1-.1z"/>
<path d="M150.9 121.4h12v.1h-11.9z"/>
<path d="M150.9 127.3h12v.1h-11.9z"/>
<path d="M150.9 121.4h.2l-.1 6h-.1z"/>
<path d="M162.8 121.4h.1v6h-.1z"/>
<path d="M147.1 102.4l12-.1v.1l-11.9 .1z"/>
<path d="M147.1 108.2h12v.1l-11.9 .1z"/>
<path d="M147.1 102.4h.2l-.1 6-.1-.1z"/>
<path d="M159 102.4h.1v6l-.1-.1z"/>
<path d="M139.5 87.1h11.9l.1 .1h-11.9z"/>
<path d="M139.6 93h11.8l.1 .1h-11.9z"/>
<path d="M139.5 87.1h.2l-.1 6h-.1z"/>
<path d="M151.3 87.1h.2l-.1 6h-.1z"/>
<path d="M163.9 81h8.9v.1h-8.9z"/>
<path d="M172.7 81h.1v3h-.1z"/>
<path d="M163.9 83.9h8.9v.1h-8.9z"/>
<path d="M163.9 81h.1v3h-.1z"/>
<path d="M175.3 110.6l8.9-.1 .1 .1-9 .1z"/>
<path d="M175.3 107.7h.2l-.1 3-.1-.1z"/>
<path d="M175.3 107.7l8.9-.1 .1 .1-9 .1z"/>
<path d="M184.1 107.7h.2l-.1 3-.1-.1z"/>
<path d="M64.8 84.8h9v.1h-8.9z"/>
<path d="M73.7 84.8h.1v3h-.1z"/>
<path d="M64.9 87.7h8.9v.1h-8.9z"/>
<path d="M64.8 84.8h.2l-.1 3h-.1z"/>
<path d="M133.4 81h8.9l.1 .1h-9z"/>
<path d="M142.2 81h.2l-.1 3h-.1z"/>
<path d="M133.4 83.9h8.9l.1 .1h-9z"/>
<path d="M133.4 81h.1v3h-.1z"/>
<path d="M155.4 81.9h.2l-.1 8.9-.1-.1z"/>
<path d="M155.4 81.9l3-.1 .1 .1-3.1 .1z"/>
<path d="M158.3 81.9h.2l-.1 8.9-.1-.1z"/>
<path d="M155.4 90.7l3-.1 .1 .1-3.1 .1z"/>
<path d="M175.3 122.9h8.9l.1 .1h-9z"/>
<path d="M184.1 122.9h.2l-.1 3h-.1z"/>
<path d="M175.3 125.8h8.9l.1 .1h-9z"/>
<path d="M175.3 122.9h.2l-.1 3h-.1z"/>
<path d="M175.3 115.3l8.9-.1 .1 .1-9 .1z"/>
<path d="M184.1 115.3h.2l-.1 3-.1-.1z"/>
<path d="M175.3 118.2l8.9-.1 .1 .1-9 .1z"/>
<path d="M175.3 115.3h.2l-.1 3-.1-.1z"/>
</g>
<path d="M123.4 153h6.1v3.7h-6.1z" fill="none" stroke="#808080" stroke-width=".38"/>
<path d="M92.3 85.4v1.8M98 81.5h3.6M98 91.1h3.6M107.3 85.4v1.8M101.6 103.3h26.8v26.9h-26.8zM102.7 139.7h1.8M98.8 145.4v3.6M102.7 154.7h1.8M108.4 145.4v3.6M128.7 168.9h3.1M128.7 163.6h3.1" fill="none" stroke="#808080" stroke-width=".61"/>
<g fill="none" stroke="#808080" stroke-width=".47">
<path d="M44.6 86.3l-1.9-1.9v-3.8l1.9-1.9h11.4l1.9 1.9v3.8l-1.9 1.9M44.6 86.3l-1.9 1.9v3.8l1.9 1.9M44.6 93.9l-1.9 1.9v3.8l1.9 1.9M44.6 93.9h11.4M44.6 86.3h11.4M56 86.3l1.9 1.9v3.8l-1.9 1.9M56 93.9l1.9 1.9v3.8l-1.9 1.9M68.6 85.6h1.4M68.6 87h1.4M137.1 81.8h1.5M137.1 83.1h1.5M156.3 85.6v1.4"/>
<path d="M157.6 85.6v1.4M167.6 81.8h1.5M167.6 83.1h1.5M189.3 93.9h11.4M189.3 86.3h11.4M189.3 86.3l-1.9-1.9v-3.8l1.9-1.9h11.4l1.9 1.9v3.8l-1.9 1.9M189.3 86.3l-1.9 1.9v3.8l1.9 1.9M189.3 93.9l-1.9 1.9v3.8l1.9 1.9M200.7 86.3l1.9 1.9v3.8l-1.9 1.9M200.7 93.9l1.9 1.9v3.8l-1.9 1.9M44.6 101.5l-1.9 1.9v3.8l1.9 1.9M44.6 109.1l-1.9 1.9v3.9l1.9 1.9"/>
<path d="M44.6 116.8l-1.9 1.9v3.8l1.9 1.9M44.6 116.8h11.4M44.6 109.1h11.4M44.6 101.5h11.4M56 116.8l1.9 1.9v3.8l-1.9 1.9M56 109.1l1.9 1.9v3.9l-1.9 1.9M56 101.5l1.9 1.9v3.8l-1.9 1.9M179 109.8h1.5M179 108.5h1.5M179 116.1h1.5M179 117.4h1.5M189.3 116.8h11.4"/>
<path d="M189.3 109.1h11.4M189.3 101.5h11.4M189.3 101.5l-1.9 1.9v3.8l1.9 1.9M189.3 109.1l-1.9 1.9v3.9l1.9 1.9M189.3 116.8l-1.9 1.9v3.8l1.9 1.9M200.7 116.8l1.9 1.9v3.8l-1.9 1.9M200.7 109.1l1.9 1.9v3.9l-1.9 1.9M200.7 101.5l1.9 1.9v3.8l-1.9 1.9M44.6 124.4l-1.9 1.9v3.8l1.9 1.9M44.6 132l-1.9 1.9v3.8l1.9 1.9M44.6 139.6l-1.9 1.9v3.8l1.9 1.9M44.6 139.6h11.4"/>
<path d="M44.6 132h11.4M44.6 124.4h11.4M56 139.6l1.9 1.9v3.8l-1.9 1.9M56 132l1.9 1.9v3.8l-1.9 1.9M56 124.4l1.9 1.9v3.8l-1.9 1.9M69.8 126.6h14.2v10.8h-14.2zM179 123.7h1.5M179 125.1h1.5M189.3 139.6h11.4M189.3 132h11.4M189.3 124.4h11.4M189.3 124.4l-1.9 1.9v3.8l1.9 1.9"/>
<path d="M189.3 132l-1.9 1.9v3.8l1.9 1.9M189.3 139.6l-1.9 1.9v3.8l1.9 1.9M200.7 139.6l1.9 1.9v3.8l-1.9 1.9M200.7 132l1.9 1.9v3.8l-1.9 1.9M200.7 124.4l1.9 1.9v3.8l-1.9 1.9M44.6 147.2l-1.9 1.9v3.8l1.9 1.9h11.4l1.9-1.9v-3.8l-1.9-1.9M44.6 147.2h11.4M189.3 147.2l-1.9 1.9v3.8l1.9 1.9h11.4l1.9-1.9v-3.8l-1.9-1.9M189.3 147.2h11.4"/>
</g>
<circle cx="82.3" cy="129" r="1.06" fill="none" stroke="#808080" stroke-width=".2"/>
<g fill="none" stroke="#808080" stroke-width=".32">
<path d="M83.9 85v2.6M85.2 85v2.6M106.8 96.4v2.6M108 96.4v2.6M114.4 85v2.6M114.4 96.4v2.6M115.6 85v2.6M115.6 96.4v2.6M122 96.4v2.6M123.2 96.4v2.6M125.9 85v2.6M127 85v2.6"/>
<path d="M129.7 96.4v2.6M130.9 96.4v2.6M142.9 88.5h5.2M142.9 91.8h5.2M175.4 92.6v2.6M176.6 92.6v2.6M178.5 81.9h2.6M178.5 83.1h2.6M183 92.6v2.6M184.2 92.6v2.6M75.6 104.7h2.6M75.6 105.9h2.6"/>
<path d="M90.9 116.2h2.6M90.9 117.3h2.6M140.4 116.2h2.6M140.4 117.3h2.6M150.5 103.7h5.2M150.5 107h5.2M151.8 116.2h2.6M151.8 117.3h2.6M167.7 100.2v2.6M167.7 111.7v2.5M169 100.2v2.6M169 111.7v2.5"/>
<path d="M90.9 135.2h2.6M90.9 136.4h2.6M90.9 127.6h2.6M90.9 128.8h2.6M136.6 139h2.5M140.4 131.4h2.6M140.4 132.6h2.6M140.4 123.8h2.6M140.4 125h2.6M154.3 122.7h5.2M154.3 126h5.2M159.4 135.2h2.6"/>
<path d="M159.4 136.4h2.6M113.7 150.4h2.6M113.7 151.6h2.6M114.4 142.1v2.6M115.6 142.1v2.6M122 142.1v2.6M123.2 142.1v2.6M129.7 142.1v2.6M130.9 142.1v2.6M132.8 154.2h2.5M132.8 155.4h2.5M136.6 140.2h2.5"/>
<path d="M150.5 141.8h5.2M150.5 145.1h5.2"/>
</g>
<g fill="#808080" stroke="#808080" stroke-width=".2">
<path d="M140.2 131.3h.8v1.4h-.8z"/>
<path d="M142.4 131.3h.8v1.4h-.8z"/>
<path d="M136.4 138.9h.8v1.5h-.8z"/>
<path d="M138.6 138.9h.8v1.5h-.8z"/>
<path d="M129.5 98.4h1.5v.8h-1.5z"/>
<path d="M129.5 96.2h1.5v.8h-1.5z"/>
<path d="M75.4 104.6h.8v1.5h-.8z"/>
<path d="M77.6 104.6h.8v1.5h-.8z"/>
<path d="M159.2 135.1h.8v1.4h-.8z"/>
<path d="M161.4 135.1h.8v1.4h-.8z"/>
<path d="M121.9 144.1h1.5v.8h-1.5z"/>
<path d="M121.9 141.9h1.5v.8h-1.5z"/>
<path d="M151.6 116h.8v1.5h-.8z"/>
<path d="M153.8 116h.8v1.5h-.8z"/>
<path d="M167.6 113.6h1.5v.8h-1.5z"/>
<path d="M167.6 111.5h1.5v.8h-1.5z"/>
<path d="M129.5 144.1h1.5v.8h-1.5z"/>
<path d="M129.5 141.9h1.5v.8h-1.5z"/>
<path d="M167.6 102.2h1.5v.8h-1.5z"/>
<path d="M167.6 100h1.5v.8h-1.5z"/>
<path d="M90.7 116h.8v1.5h-.8z"/>
<path d="M92.9 116h.8v1.5h-.8z"/>
<path d="M140.2 123.6h.8v1.5h-.8z"/>
<path d="M142.4 123.6h.8v1.5h-.8z"/>
<path d="M106.7 98.4h1.4v.8h-1.4z"/>
<path d="M106.7 96.2h1.4v.8h-1.4z"/>
<path d="M125.7 87h1.5v.8h-1.5z"/>
<path d="M125.7 84.8h1.5v.8h-1.5z"/>
<path d="M114.3 144.1h1.5v.8h-1.5z"/>
<path d="M114.3 141.9h1.5v.8h-1.5z"/>
<path d="M121.9 98.4h1.5v.8h-1.5z"/>
<path d="M121.9 96.2h1.5v.8h-1.5z"/>
<path d="M83.8 87h1.5v.8h-1.5z"/>
<path d="M83.8 84.8h1.5v.8h-1.5z"/>
<path d="M114.3 87h1.5v.8h-1.5z"/>
<path d="M114.3 84.8h1.5v.8h-1.5z"/>
<path d="M90.7 135.1h.8v1.4h-.8z"/>
<path d="M92.9 135.1h.8v1.4h-.8z"/>
<path d="M113.5 150.3h.8v1.5h-.8z"/>
<path d="M115.7 150.3h.8v1.5h-.8z"/>
<path d="M140.2 116h.8v1.5h-.8z"/>
<path d="M142.4 116h.8v1.5h-.8z"/>
<path d="M114.3 98.4h1.5v.8h-1.5z"/>
<path d="M114.3 96.2h1.5v.8h-1.5z"/>
<path d="M90.7 127.4h.8v1.5h-.8z"/>
<path d="M92.9 127.4h.8v1.5h-.8z"/>
<path d="M182.8 94.6h1.5v.8h-1.5z"/>
<path d="M182.8 92.4h1.5v.8h-1.5z"/>
<path d="M175.2 94.6h1.5v.8h-1.5z"/>
<path d="M175.2 92.4h1.5v.8h-1.5z"/>
<path d="M178.3 81.7h.8v1.5h-.8z"/>
<path d="M180.5 81.7h.8v1.5h-.8z"/>
<path d="M132.6 154.1h.8v1.5h-.8z"/>
<path d="M134.7 154.1h.9v1.5h-.9z"/>
<path d="M149.7 141.6h.9v3.6h-.9z"/>
<path d="M155.6 141.6h.9v3.6h-.9z"/>
<path d="M153.5 122.6h.9v3.6h-.9z"/>
<path d="M159.4 122.6h.9v3.6h-.9z"/>
<path d="M149.7 103.5h.9v3.6h-.9z"/>
<path d="M155.6 103.5h.9v3.6h-.9z"/>
<path d="M142.1 88.3h.9v3.6h-.9z"/>
<path d="M148 88.3h.9v3.6h-.9z"/>
<path d="M166.7 81.6h.9v1.8h-.9z"/>
<path d="M169.1 81.6h.9v1.8h-.9z"/>
<path d="M180.6 108.2h.8v1.8h-.8z"/>
<path d="M178.1 108.2h.9v1.8h-.9z"/>
<path d="M67.6 85.4h.9v1.8h-.9z"/>
<path d="M70.1 85.4h.9v1.8h-.9z"/>
<path d="M136.2 81.6h.9v1.8h-.9z"/>
<path d="M138.7 81.6h.9v1.8h-.9z"/>
<path d="M156 87.1h1.8v.8h-1.8z"/>
<path d="M156 84.6h1.8v.9h-1.8z"/>
<path d="M178.1 123.5h.9v1.8h-.9z"/>
<path d="M180.6 123.5h.8v1.8h-.8z"/>
<path d="M178.1 115.9h.9v1.8h-.9z"/>
<path d="M180.6 115.9h.8v1.8h-.8z"/>
<path d="M101.5 103.3h13.5v13.5h-13.5z"/>
<path d="M82.1 123.4h1.1v3h-1.1z"/>
<path d="M78.3 123.4h1.1v3h-1.1z"/>
<path d="M74.5 123.4h1.1v3h-1.1z"/>
<path d="M70.7 123.4h1.1v3h-1.1z"/>
<path d="M82.1 137.5h1.1v3.1h-1.1z"/>
<path d="M78.3 137.5h1.1v3.1h-1.1z"/>
<path d="M74.5 137.5h1.1v3.1h-1.1z"/>
<path d="M70.7 137.5h1.1v3.1h-1.1z"/>
<path d="M53.3 150.3h1.5v1.5h-1.5z"/>
<path d="M45.7 150.3h1.5v1.5h-1.5z"/>
<path d="M45.7 142.6h1.5v1.6h-1.5z"/>
<path d="M53.3 142.6h1.5v1.6h-1.5z"/>
<path d="M45.7 135h1.5v1.6h-1.5z"/>
<path d="M53.3 135h1.5v1.6h-1.5z"/>
<path d="M45.7 127.4h1.5v1.5h-1.5z"/>
<path d="M45.7 119.8h1.5v1.5h-1.5z"/>
<path d="M45.7 112.2h1.5v1.5h-1.5z"/>
<path d="M53.3 127.4h1.5v1.5h-1.5z"/>
<path d="M53.3 119.8h1.5v1.5h-1.5z"/>
<path d="M53.3 112.2h1.5v1.5h-1.5z"/>
<path d="M45.7 104.6h1.5v1.5h-1.5z"/>
<path d="M53.3 104.6h1.5v1.5h-1.5z"/>
<path d="M45.7 96.9h1.5v1.6h-1.5z"/>
<path d="M53.3 96.9h1.5v1.6h-1.5z"/>
<path d="M45.7 89.3h1.5v1.5h-1.5z"/>
<path d="M53.3 89.3h1.5v1.5h-1.5z"/>
<path d="M45.7 81.7h1.5v1.5h-1.5z"/>
<path d="M53.3 81.7h1.5v1.5h-1.5z"/>
<path d="M198.1 150.3h1.5v1.5h-1.5z"/>
<path d="M190.4 150.3h1.6v1.5h-1.6z"/>
<path d="M190.4 142.6h1.6v1.6h-1.6z"/>
<path d="M198.1 142.6h1.5v1.6h-1.5z"/>
<path d="M190.4 135h1.6v1.6h-1.6z"/>
<path d="M198.1 135h1.5v1.6h-1.5z"/>
<path d="M190.4 127.4h1.6v1.5h-1.6z"/>
<path d="M190.4 119.8h1.6v1.5h-1.6z"/>
<path d="M190.4 112.2h1.6v1.5h-1.6z"/>
<path d="M198.1 127.4h1.5v1.5h-1.5z"/>
<path d="M198.1 119.8h1.5v1.5h-1.5z"/>
<path d="M198.1 112.2h1.5v1.5h-1.5z"/>
<path d="M190.4 104.6h1.6v1.5h-1.6z"/>
<path d="M198.1 104.6h1.5v1.5h-1.5z"/>
<path d="M190.4 96.9h1.6v1.6h-1.6z"/>
<path d="M198.1 96.9h1.5v1.6h-1.5z"/>
<path d="M190.4 89.3h1.6v1.5h-1.6z"/>
<path d="M198.1 89.3h1.5v1.5h-1.5z"/>
<path d="M190.4 81.7h1.6v1.5h-1.6z"/>
<path d="M198.1 81.7h1.5v1.5h-1.5z"/>
</g>
<g fill="none" stroke="#000" stroke-width=".2">
<path d="M35 68.2h175.2v105.7h-175.2zM68.3 86.3h2.1M69.3 85.2v2.1M83.4 86.3h2.3M84.5 85.2v2.2M98.1 86.3h3.3M99.8 84.6v3.3M106.3 97.7h2.2M107.4 96.6v2.2M113.9 86.3h2.2M114.2 97.7h1.7M115 85.2v2.2"/>
<path d="M115 96.9v1.7M121.5 97.7h2.3M122.6 96.6v2.2M125.3 86.3h2.3M126.4 85.2v2.2M129.1 97.7h2.3M130.3 96.6v2.2M136.8 82.5h2.1M137.9 81.4v2.1M143.9 90.1h3.2M145.5 88.5v3.2M155.9 86.3h2.1"/>
<path d="M156.9 85.2v2.1M166.9 82.5h2.9M168.4 81v3M174.9 93.9h2.2M176 92.8v2.2M178.7 82.5h2.2M179.8 81.4v2.2M182.5 93.9h2.2M183.6 92.8v2.2M47.3 116.8h5.9M50.3 113.8v5.9M75.8 105.3h2.3"/>
<path d="M76.9 104.2v2.2M91 116.8h2.3M92.2 115.6v2.3M112 116.8h6.1M115 113.7v6.1M140.6 116.8h2.2M141.7 115.6v2.3M151.5 105.3h3.2M152 116.8h2.2M153.1 103.8v3.1M153.1 115.6v2.3M167.2 112.9h2.3"/>
<path d="M167.2 101.5h2.3M168.4 100.4v2.2M168.4 111.8v2.3M178.3 116.8h3M178.4 109.1h2.8M179.8 107.7v2.9M179.8 115.3v3M192.1 116.8h5.9M195 113.8v5.9M74.3 132h5.3M76.9 129.3v5.4M91 135.8h2.3"/>
<path d="M91 128.2h2.3M92.2 127.1v2.2M92.2 134.7v2.2M136.8 139.6h2.2M137.9 138.5v2.2M140.6 132h2.2M140.6 124.4h2.2M141.7 123.3v2.2M141.7 130.9v2.2M155.5 124.4h2.9M156.9 122.9v2.9M159.6 135.8h2.3"/>
<path d="M160.7 134.7v2.2M178.3 124.4h3M179.8 122.9v3M101.9 147.2h3.3M103.6 145.6v3.3M113.9 143.4h2.2M113.9 151h2.2M115 142.3v2.2M115 149.9v2.2M121.5 143.4h2.3M122.6 142.3v2.2M125.4 154.8h2.1"/>
<path d="M126.4 153.8v2.1M129.1 143.4h2.3M130.3 142.3v2.2M132.9 154.8h2.3M134.1 153.7v2.3M151.5 143.4h3.2M153.1 141.8v3.2M129.5 166.3h1.5M130.3 165.5v1.5"/>
</g>
<g fill="none" stroke="#808000" stroke-width=".2">
<path d="M46.5 97.7l73.8 5.6M46.5 90.1l57.3 13.2M46.5 82.5l78.3 20.8M54.1 97.7l52.7 5.6M54.1 90.1l47.5 15.4M54.1 82.5l47.5 24.5M67.4 86.3l59 1.8M84.5 88.1l20.8-5.3 16.5 20.5M84.5 84.5l22.9 11.4h22.9l13.2 20.9M107.4 99.5l-17 17.3M107.4 99.5l61 3.8M107.4 99.5l42.7 5.8-34.3-2-14.2 14.2"/>
<path d="M115 88.1l-20.8 1.6 29.1 13.6M122.6 99.5l3.7 3.8M126.4 88.1l2 18.9M135.9 82.5l-9.5 5.6M142.5 90.1l-16.1 63.8M148.5 90.1l-16.2 64.7-5.8 11.5M156.9 88.2l-28.5 21.8M166.4 82.5l-40.1 47.7M168.4 99.7v11.4l-13.5 5.7h-11.4M176 92.1h7.6l-5.8 17 3.9 7.7v7.6M176 92.1l-49.6-7.6h-11.4v11.4M178 82.5h-38.2l-64.7 22.8 3.7 38.3"/>
<path d="M181.6 82.5l-5.6 9.6M183.6 95.7h-7.6l-61 3.8 3.8 3.8M191.2 90.1l-73.9 13.2M191.2 82.5l-89.6 44M54.1 105.3l47.5 6.2M78.7 105.3l15.3 11.5v19M101.6 110l-47.5 25.8M101.6 108.5l-47.5 19.7M101.6 116l89.6 19.8M105.3 103.3l-58.8 2M108.3 103.3l-54.2 17.3M109.8 103.3l-63.3 24.9"/>
<path d="M111.3 103.3l-57.2 9.6M112.8 103.3l-58.7 40.1M114.3 103.3l-67.8 32.5M115 116.8v24.8M118.8 103.3l9.6 8.2M118.8 103.3l-17.2 15.7-11.2 9.2-15.4-6.9 3.8 22.3M128.4 117.5l31.5 6.9M128.4 116l25.5 8.4M128.4 114.5l1.9 30.7 21-28.4 17.1-2.1M128.4 119l11.5 5.4M139.9 116.8v15.2M143.5 116.8v15.2"/>
<path d="M156.1 105.3l-27.7 7.7M177.8 116.8l-49.4 8.2M181.7 109.1l-71.9 21.1M191.2 112.9l-89.6 1.6M191.2 105.3l-89.6 7.7M78.8 121.3l22.8 2.2M82.6 121.3l19 3.7M94 135.8l21 5.8M94 135.8l-22.8-14.5-24.7 22.1M101.6 122l-30.4 21.6M101.6 120.5l-26.6 23.1M105.3 130.2l85.9 13.2"/>
<path d="M111.3 130.2l-11.2 11.5-9.7-5.9M112.8 130.2l-5.8 22.6 6.2-1.8M114.3 130.2l.7 15M124.8 130.2l1.6 25.6M128.4 120.5l27.7 22.9M128.4 128v-22.5l21.7 37.9 8.8-7.6-22.8 3.8-5.8-40.1-7.7 45.7M143.5 132l-3.8 7.6-9.4 2h-15.3M143.5 132l19 3.8 28.7 15.2M177.8 124.4l-49.4 2.1M78.8 143.6h3.8M115 141.6l1.8 9.4M122.6 141.6l1.9 13.2h11.4"/>
</g>
<g font-size="8.4" fill="#800000">
<text x="115.2" y="61.7">58.4</text>
<text x="224.9" y="130.3" transform="rotate(-90 224.9 130.3)">35.23</text>
</g>
<g font-size="6" fill="#808080">
<text x="67.5" y="84">R64</text>
<text x="136.1" y="80.2">R6</text>
<text x="154.6" y="81.1" transform="rotate(-90 154.6 81.1)">5</text>
<text x="166.5" y="80.2">R1</text>
<text x="142.5" y="87.4">L9</text>
<text x="154.6" y="88.1" transform="rotate(-90 154.6 88.1)">R6</text>
<text x="166.4" y="88.6">100k</text>
<text x="100.9" y="101">U$1</text>
<text x="142.4" y="96.6">3.6nH</text>
<text x="150.2" y="102.7">L5</text>
<text x="171.5" y="106.9">2.7k</text>
<text x="150.1" y="111.8">2.2uH</text>
<text x="171.7" y="115.2">R6R59</text>
<text x="178.7" y="115.2">1</text>
<text x="154" y="121.7">L6</text>
<text x="177.9" y="122.8">10508k</text>
<text x="178" y="122.1">R</text>
<text x="153.9" y="130.8">1uH</text>
<text x="177.9" y="130.5">100k</text>
<text x="88.9" y="135.8" transform="rotate(-90 88.9 135.8)">U15</text>
<text x="102.4" y="136.2">CC32</text>
<text x="116.4" y="136.2">00</text>
<text x="150.2" y="140.7">L7</text>
<text x="150.1" y="149.9">2.2uH</text>
<text x="40.7" y="154.7" transform="rotate(-90 40.7 154.7)">J22</text>
<text x="63.6" y="154.7" transform="rotate(-90 63.6 154.7)">M10X2</text>
<text x="68.7" y="154.8" transform="rotate(-90 68.7 154.8)">AT25FS010</text>
<text x="185.5" y="154.7" transform="rotate(-90 185.5 154.7)">J23</text>
<text x="208.3" y="154.7" transform="rotate(-90 208.3 154.7)">M10X2</text>
</g>
<g font-size="4.8" fill="#808080">
<text x="178.4" y="81.2">C8</text>
<text x="83.3" y="87.7" transform="rotate(-90 83.3 87.7)">C26</text>
<text x="88.9" y="87.8" transform="rotate(-90 88.9 87.8)">10pF</text>
<text x="113.7" y="87.7" transform="rotate(-90 113.7 87.7)">C25</text>
<text x="119.4" y="87.8" transform="rotate(-90 119.4 87.8)">10pF</text>
<text x="125.2" y="87.7" transform="rotate(-90 125.2 87.7)">C27</text>
<text x="130.8" y="87.8" transform="rotate(-90 130.8 87.8)">10uF</text>
<text x="178.3" y="86.8">0.8uF</text>
<text x="111.8" y="95.6" transform="rotate(-90 111.8 95.6)">1uF</text>
<text x="127" y="95.6" transform="rotate(-90 127 95.6)">1uF</text>
<text x="174.7" y="95.3" transform="rotate(-90 174.7 95.3)">C24</text>
<text x="180.3" y="95.4" transform="rotate(-90 180.3 95.4)">100uF</text>
<text x="182.3" y="95.3" transform="rotate(-90 182.3 95.3)">C23</text>
<text x="187.9" y="95.4" transform="rotate(-90 187.9 95.4)">100uF</text>
<text x="106.1" y="99.1" transform="rotate(-90 106.1 99.1)">C28</text>
<text x="111.8" y="99.2" transform="rotate(-90 111.8 99.2)">0.</text>
<text x="113.7" y="99.1" transform="rotate(-90 113.7 99.1)">C29</text>
<text x="121.4" y="99.1" transform="rotate(-90 121.4 99.1)">C30</text>
<text x="127" y="99.2" transform="rotate(-90 127 99.2)">0.</text>
<text x="129" y="99.1" transform="rotate(-90 129 99.1)">C31</text>
<text x="134.6" y="99.2" transform="rotate(-90 134.6 99.2)">0.1uF</text>
<text x="75.5" y="104.1">C35</text>
<text x="167.1" y="102.9" transform="rotate(-90 167.1 102.9)">C32</text>
<text x="75.4" y="109.7">0.1uF</text>
<text x="90.7" y="115.5">C37</text>
<text x="140.3" y="115.5">C33</text>
<text x="151.7" y="115.5">C34</text>
<text x="167.1" y="114.4" transform="rotate(-90 167.1 114.4)">C36</text>
<text x="172.7" y="114.4" transform="rotate(-90 172.7 114.4)">22uF 10uF</text>
<text x="90.7" y="121.1">0.</text>
<text x="94.2" y="121.1">1uF</text>
<text x="140.2" y="121.1">4.</text>
<text x="140.3" y="123.1">C38</text>
<text x="143.8" y="121.1">7uF22uF</text>
<text x="90.7" y="126.9">C39</text>
<text x="140.2" y="128.7">4.</text>
<text x="140.3" y="130.7">C40</text>
<text x="143.8" y="128.7">7uF</text>
<text x="90.7" y="132.5">0.</text>
<text x="90.7" y="134.5">C47</text>
<text x="94.2" y="132.5">1uF</text>
<text x="140.2" y="136.3">4.7uF</text>
<text x="159.3" y="134.5">C43</text>
<text x="90.7" y="140.1">6.2p</text>
<text x="99.1" y="140.1">F</text>
<text x="119.4" y="141.3" transform="rotate(-90 119.4 141.3)">1uF</text>
<text x="127" y="141.3" transform="rotate(-90 127 141.3)">1uF</text>
<text x="136.4" y="144">0.1uF</text>
<text x="136.5" y="138.3">C41</text>
<text x="159.2" y="140.1">10uF</text>
<text x="113.6" y="149.8">C48</text>
<text x="113.7" y="144.8" transform="rotate(-90 113.7 144.8)">C44</text>
<text x="119.4" y="144.9" transform="rotate(-90 119.4 144.9)">0.</text>
<text x="121.4" y="144.8" transform="rotate(-90 121.4 144.8)">C45</text>
<text x="127" y="144.9" transform="rotate(-90 127 144.9)">0.</text>
<text x="129" y="144.8" transform="rotate(-90 129 144.8)">C42</text>
<text x="134.6" y="144.9" transform="rotate(-90 134.6 144.9)">0.1uF</text>
<text x="113.5" y="155.4">6.2pF</text>
<text x="132.6" y="153.6">C50</text>
<text x="132.6" y="159.2">1.0pF</text>
</g>
<g font-size="4">
<text x="8.5" y="206.4">12/6/2014</text>
<text x="25.2" y="206.4">12:53:32 AM f=3.00 C:\Users\Ali\Google Drive\WirelessEEG\cc3200_breakout\CC3200_Breakout\Eagle Design\CC3200_Breakout.brd</text>
</g>
<g font-size="1.9" fill="#808080">
<text x="92.2" y="80.6">Y2</text>
<text x="92.2" y="93.9">32.768KHz</text>
<text x="97.9" y="154.8" transform="rotate(-90 97.9 154.8)">Y3</text>
<text x="111.2" y="154.8" transform="rotate(-90 111.2 154.8)">407MHz</text>
<text x="122.7" y="151">DEA202450</text>
<text x="122.7" y="158.6">FL1</text>
</g>
</svg>
